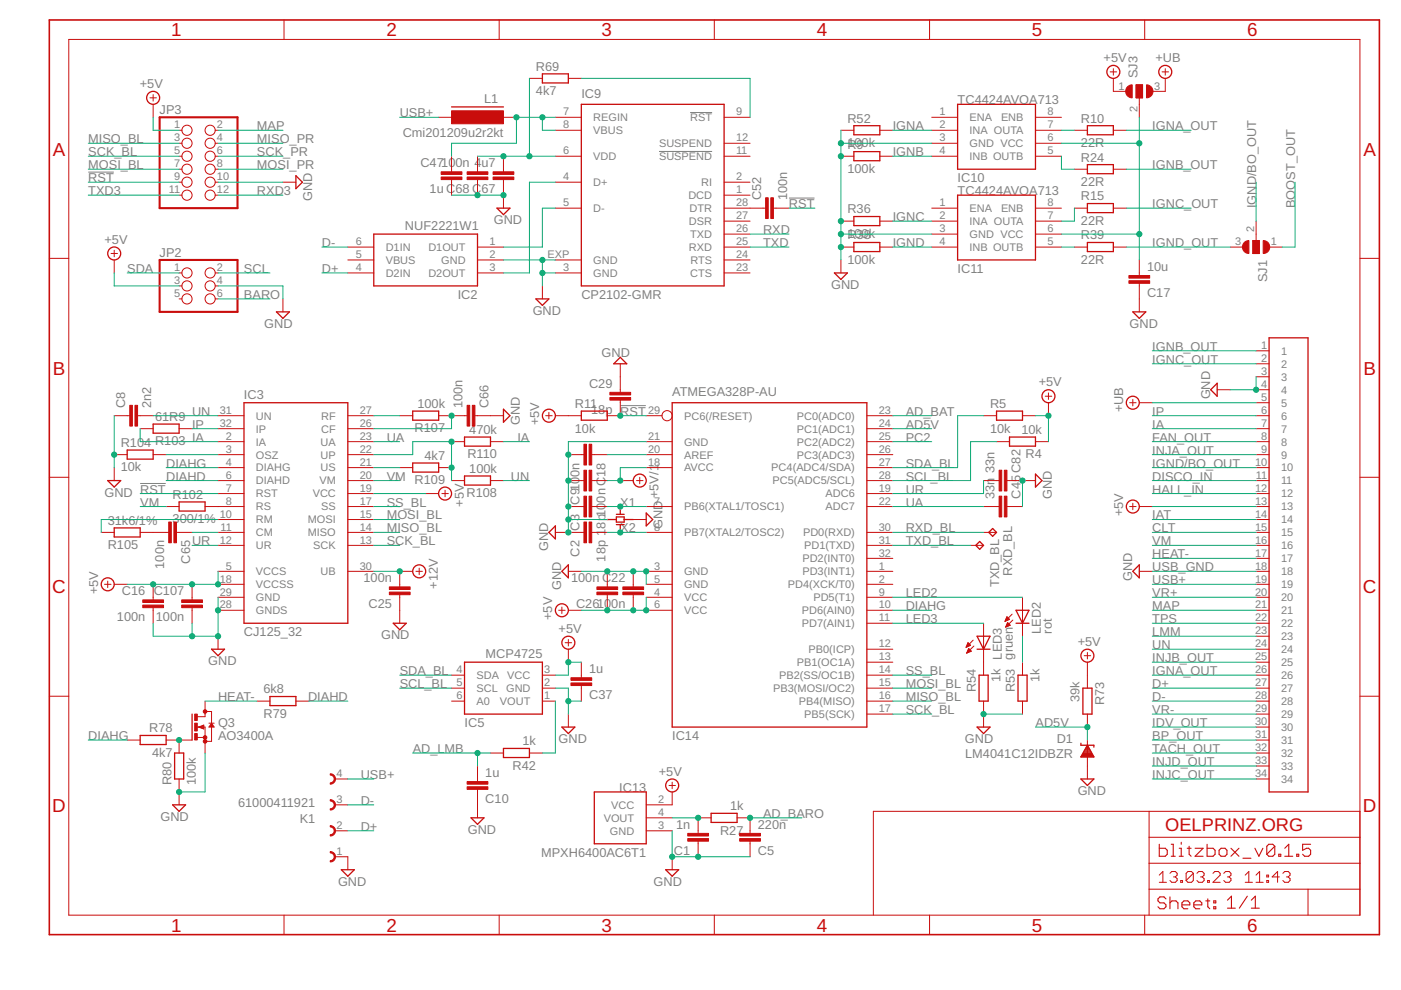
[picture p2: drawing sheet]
<svg xmlns="http://www.w3.org/2000/svg" width="297mm" height="210mm" viewBox="0 0 297 210" stroke-linecap="round" stroke-linejoin="round" font-family="sans-serif">
<path d="M18.7 36.5h5.4M139.7 32.1h11.3M146.3 23.9h4.7M167.3 42h5.4M131.5 86h5.4M29.7 102.5h5.4" fill="none" stroke="#808080" stroke-width=".21"/>
<g fill="none" stroke="#c90d0c" stroke-width=".21">
<path d="M14.6 8.4h273.7v185.6h-273.7zM60.2 4.2v4.2M105.8 4.2v4.2M112.2 16.6h2.8M120.5 16.6h2.8M151.4 4.2v4.2M197.1 4.2v4.2M235.4 15.2h1.3M236.1 16.6v2.8h2.7M236.1 14.6v1.3M240.9 18h1.4v2.7h-1.4zM242.7 4.2v4.2"/>
<path d="M246.4 15.2h1.4M247.1 16.6v2.8h-2.8M247.1 14.6v1.3M31.8 20.7h1.4M32.5 20.1v1.3M32.5 22.1v2.8M38 35.9h.6M38 27.6h.6M38 33.1h.6M38 30.4h.6M38 38.6h.6M45.6 35.9h.6"/>
<path d="M45.6 27.6h.6M45.6 33.1h.6M45.6 30.4h.6M45.6 38.6h.6M60 38.6h2.7M93 24.9h2.7M95.7 33.1v3.3M95.7 38.1v3.3M101.2 33.1v3.3M101.2 38.1v3.3M106.7 24.9h2.8M106.7 33.1v3.3"/>
<path d="M106.7 38.1v6M117.8 27.6h5.5M117.8 33.1h5.5M117.8 24.9h5.5M117.8 38.6h5.5M153.5 33.1h5.5M153.5 24.9h5.5M153.5 30.4h5.5M153.5 38.6h5.5M178.3 27.6h2.7M178.3 33.1h2.7M186.5 27.6h2.8"/>
<path d="M186.5 33.1h2.8M197.5 27.6h5.5M197.5 33.1h5.5M197.5 24.9h5.5M197.5 30.4h5.5M219.5 27.6h5.5M219.5 33.1h5.5M219.5 24.9h5.5M219.5 30.4h5.5M227.8 35.9h2.7M227.8 27.6h2.7M236.1 35.9h2.7"/>
<path d="M236.1 27.6h2.7M241.6 20.7v4.2M10.5 54.8h4.1M23.5 53.7h1.4M24.2 53.1v1.3M24.2 55.1v2.8M38 57.9h.6M38 41.4h.6M45.6 57.9h.6M45.6 41.4h.6M73.7 52.4h5.5M73.7 57.9h5.5"/>
<path d="M73.7 55.1h5.5M101.2 52.4h5.5M101.2 57.9h5.5M101.2 55.1h5.5M117.8 44.1h5.5M117.8 57.9h5.5M117.8 55.1h5.5M153.5 44.1h8.8M153.5 46.9h5.5M153.5 52.4h5.5M153.5 49.6h5.5M153.5 57.9h5.5"/>
<path d="M153.5 41.4h5.5M153.5 55.1h5.5M164 44.1h3.3M178.3 46.9h2.7M178.3 52.4h2.7M178.3 55.1v2.8M186.5 46.9h2.8M186.5 52.4h2.8M197.5 44.1h5.5M197.5 46.9h5.5M197.5 52.4h5.5M197.5 49.6h5.5"/>
<path d="M219.5 44.1h5.5M219.5 46.9h5.5M219.5 52.4h5.5M219.5 49.6h5.5M227.8 44.1h2.7M227.8 52.4h2.7M236.1 44.1h2.7M236.1 52.4h2.7M241.6 55.1v3.3M260.8 52.4h2.8M265.6 51h1.4v2.7h-1.4zM266.3 46.9v4.1"/>
<path d="M269.1 52.4h2.7M288.3 54.8h4.2M38 60.6h.6M38 63.4h.6M45.6 60.6h.6M45.6 63.4h.6M60 63.4v2.7M115 60.6v2.8M131.5 77.1v6.1M241.6 60.1v6M266.3 74.4h2.8M266.3 77.1h2.8"/>
<path d="M266.3 79.9h2.8M24.2 96.4h2.8M24.2 88.1h3.3M24.2 99.1v2.8M29.2 88.1h3.3M29.7 90.9h2.8M32.5 96.4h2.7M38 90.9h2.7M46.2 90.9h5.5M46.2 96.4h5.5M46.2 88.1h5.5M46.2 99.1h5.5"/>
<path d="M46.2 93.6h5.5M73.7 90.9h5.5M73.7 96.4h5.5M73.7 88.1h5.5M73.7 99.1h5.5M73.7 93.6h5.5M84.8 88.1h2.7M84.8 99.1h2.7M93 88.1h6M93 99.1h2.7M95.7 93.6h2.8M100.7 88.1h6"/>
<path d="M104 93.6h2.7M115.7 88.1h1.4M116.4 87.4v1.4M117.8 88.1h5.5M120.5 96.4h3.3M125.5 96.4h3.3M131.5 84.8v3.3h-2.7M137 96.4h5.5M137 88.1h3.4M137 99.1h5.5M137 93.6h5.5M183.8 90.9h5.5"/>
<path d="M183.8 96.4h5.5M183.8 88.1h5.5M183.8 99.1h5.5M183.8 93.6h5.5M208.5 88.1h2.8M211.3 93.6h2.7M216.8 88.1h2.7M219.5 93.6h2.8M221.6 84h1.4M222.3 83.3v1.4M222.3 85.4v2.7M239.5 85.4h1.4"/>
<path d="M240.2 84.7v1.4M241.6 85.4h2.7M258.1 82.6h2.7M266.3 90.9h2.8M266.3 96.4h2.8M266.3 88.1h2.8M266.3 99.1h2.8M266.3 93.6h2.8M266.3 82.6h2.8M266.3 85.4h2.8M10.5 101.2h4.1M21.5 112.9h2.7"/>
<path d="M29.7 112.9h6.1M35.2 107.4h2.8M37.4 112.9h3.3M43.5 107.4h8.2M46.2 104.6h5.5M46.2 112.9h5.5M46.2 101.9h5.5M46.2 110.2h5.5M46.2 115.6h5.5M73.7 104.6h5.5M73.7 107.4h5.5M73.7 112.9h5.5"/>
<path d="M73.7 101.9h5.5M73.7 110.2h5.5M73.7 115.6h5.5M90.3 104.6h2.7M93.7 104.6h1.4M94.4 103.9v1.4M95.7 101.9h2.8M104 101.9h2.7M117.8 112.9h6M120.5 107.4h3.3M120.5 101.9h3.3M125.5 107.4h3.3"/>
<path d="M125.5 112.9h3.3M125.5 101.9h3.3M131.5 101.9h2.8M134.3 110.2h2.7M135 101.9h1.3M135.6 101.2v1.4M137 107.4h5.5M137 112.9h5.5M183.8 104.6h5.5M183.8 107.4h5.5M183.8 112.9h5.5M183.8 101.9h5.5"/>
<path d="M183.8 115.6h5.5M183.8 118.4h5.5M205.8 115.6h2.7M208.5 107.4h3.3M208.5 112.9h2.8M208.5 101.9h3.3M213.5 107.4h3.3M213.5 101.9h6M239.5 107.4h1.4M240.2 106.7v1.4M241.6 107.4h2.7M266.3 104.6h2.8"/>
<path d="M266.3 107.4h2.8M266.3 112.9h2.8M266.3 101.9h2.8M266.3 110.2h2.8M266.3 115.6h2.8M266.3 118.4h2.8M288.3 101.2h4.2M22.2 123.9h1.3M22.8 123.2v1.4M24.2 123.9h2.8M32.5 123.9v3.3M32.5 128.8v3.3"/>
<path d="M40.7 123.9v3.3M40.7 128.8v3.3M46.2 121.1h5.5M46.2 126.6h5.5M46.2 129.4h5.5M46.2 123.9h5.5M46.2 134.9v2.7M73.7 121.1h5.5M84.8 126.1v6M87.5 121.1h-2.7v3.3M88.2 121.1h1.4M88.9 120.5v1.3"/>
<path d="M118.4 129.4h1.4M119.1 128.7v1.4M119.8 136.3h1.4M120.5 121.1h2.8M120.5 129.4h2.8M120.5 135.6v1.4M120.5 137.6v2.8M128.8 121.1v3.3M128.8 126.1v3.3M134.3 121.1v3.3M134.3 126.1v3.3M137 121.1h5.5"/>
<path d="M137 126.6h5.5M137 129.4h5.5M137 123.9h5.5M183.8 121.1h5.5M183.8 126.6h5.5M183.8 129.4h5.5M183.8 123.9h5.5M183.8 132.1h5.5M183.8 137.6h5.5M204.9 137.1h.2M204.9 137h.5M205 138.5h.1"/>
<path d="M205 136.8h.7M205 138.3h.3M205.1 136.7h.6M205.1 138.2h.6M205.1 136.6h.4M205.1 138h.8M205.2 136.4h.2M205.2 137.9h.6M205.2 136.3l.6 .5-1 .4zM205.2 136.3h.1M205.3 137.8h.4M205.3 137.6h.2"/>
<path d="M205.4 137.5l.5 .6-.9 .4zM206.3 135.7l-1.5 1.5M206.5 137l-1.5 1.5M208.5 132.1v11.1M213.1 131.7h.2M213.2 131.5h.4M213.2 131.4h.7M213.3 132.8h.2M213.3 131.3h.7M213.3 131.1h.5M213.3 132.7h.5M213.4 132.6h.7"/>
<path d="M213.4 131h.3M213.4 132.4h.7M213.5 130.9h.1M213.5 130.8l.5 .5-.9 .4zM213.5 132.3h.4M213.6 132.2h.2M213.6 132.1h.1M213.6 132l-.4 1M213.6 132l.6 .6-1 .4M214.6 130.2l-1.5 1.5M214.7 131.5l-1.5 1.5M216.8 126.6v8.3"/>
<path d="M229.9 139h1.3M230.5 138.3v1.4M241.6 121.1h2.7M266.3 121.1h2.8M266.3 126.6h2.8M266.3 129.4h2.8M266.3 123.9h2.8M266.3 132.1h2.8M266.3 134.9h2.8M266.3 137.6h2.8M10.5 147.6h4.1M27 156.9h2.7"/>
<path d="M35.2 156.9h5.5M38 156.9v2.8M41.8 154.2h1.7v5.5M41.8 156.4h1.7M42.1 154.2l1.1-.5v.9zM43.5 148.7v3.3h-1.7M43.5 150.9h1.4v6.3h-1.4M44.3 153.3h1.1M44.9 153.3l.5 .9h-1.1zM54.5 148.7h2.7M62.7 148.7h2.8M95.7 148.7h2.8"/>
<path d="M95.7 143.2h2.8M95.7 145.9h2.8M104 159.7h2.7M112.2 159.7h2.8M115 148.7h2.8M115 143.2h2.8M115 145.9h2.8M120.5 151.4v2.8M123.3 140.4v3.3M123.3 145.4v3.3M183.8 148.7h5.5M183.8 140.4h5.5"/>
<path d="M183.8 143.2h5.5M183.8 145.9h5.5M183.8 151.4h5.5M208.5 148.7v5.5M216.8 140.4v2.8M216.8 148.7v2.7M230.5 140.4v5.5M230.5 151.4v2.8M230.5 156.9v8.3M266.3 156.9h2.8M266.3 148.7h2.8M266.3 154.2h2.8"/>
<path d="M266.3 140.4h2.8M266.3 143.2h2.8M266.3 145.9h2.8M266.3 151.4h2.8M266.3 159.7h2.8M288.3 147.6h4.2M38 165.2v5.4M71 165.2h2.7M71 170.6h2.7M71 176.1h2.7M101.2 162.4v3.3M101.2 167.4v6"/>
<path d="M137 176.1h5.5M137 173.4h5.5M141.8 166.5h1.4M142.5 165.8v1.4M142.5 167.9v2.7h-5.5M148 178.4v3.3M150.8 173.4h-2.8v3.3M156.3 173.4h2.7v3.3M159 178.4v3.3M243.6 172v22M243.6 177.5h44.7M266.3 162.4h2.8"/>
<path d="M266.3 165.2h2.8M288.3 172h-103.1v22M60.2 194v4.2M71 181.7h2.7v2.7M105.8 194v4.2M142.5 181.7v2.7M151.4 194v4.2M197.1 194v4.2M242.7 194v4.2M243.6 188.5h44.7M243.6 183h44.7M245.8 185.5l.7-.7v2.3"/>
<path d="M245.8 187.1h1.5M248.1 185.2l.3-.4h.8l.4 .4v.3l-.4 .4M248.8 185.9h.4M249.2 185.9l.4 .4v.4l-.4 .4h-.8l-.3-.4M250.3 186.7h.4v.4h-.4zM253 185.2v1.5l-.4 .4h-.7l-.4-.4M253 185.2l-.4-.4h-.7l-.4 .4v1.5M253 185.2l-1.5 1.5M253.8 185.2l.3-.4h.8l.4 .4v.3l-.4 .4M254.5 185.9h.4M254.9 185.9l.4 .4v.4l-.4 .4h-.8l-.3-.4M256 186.7h.4v.4h-.4z"/>
<path d="M257.2 185.2l.4-.4h.7l.4 .4v.3l-1.5 1.6h1.5M259.5 185.2l.3-.4h.8l.4 .4v.3l-.4 .4M260.2 185.9h.4M260.6 185.9l.4 .4v.4l-.4 .4h-.8l-.3-.4M264 187.1h1.5M264 185.5l.8-.7v2.3M266.3 187.1h1.5M266.3 185.5l.8-.7v2.3M268.6 186.7h.4v.4h-.4zM268.6 185.5h.4v.4h-.4zM271.3 185.9h-1.6l1.2-1.1v2.3M272 185.2l.4-.4h.7l.4 .4v.3l-.4 .4"/>
<path d="M272.8 185.9h.3M273.1 185.9l.4 .4v.4l-.4 .4h-.7l-.4-.4M277.3 188.5v5.5"/>
<circle cx="39.6" cy="33.1" r="1.08"/>
<circle cx="39.6" cy="35.9" r="1.08"/>
<circle cx="39.6" cy="38.6" r="1.08"/>
<circle cx="39.6" cy="30.4" r="1.08"/>
<circle cx="39.6" cy="27.6" r="1.08"/>
<circle cx="44.6" cy="33.1" r="1.08"/>
<circle cx="44.6" cy="27.6" r="1.08"/>
<circle cx="44.6" cy="35.9" r="1.08"/>
<circle cx="44.6" cy="38.6" r="1.08"/>
<circle cx="44.6" cy="30.4" r="1.08"/>
<circle cx="39.6" cy="57.9" r="1.08"/>
<circle cx="39.6" cy="41.4" r="1.08"/>
<circle cx="44.6" cy="41.4" r="1.08"/>
<circle cx="44.6" cy="57.9" r="1.08"/>
<circle cx="39.6" cy="63.4" r="1.08"/>
<circle cx="39.6" cy="60.6" r="1.08"/>
<circle cx="44.6" cy="63.4" r="1.08"/>
<circle cx="44.6" cy="60.6" r="1.08"/>
<circle cx="141.4" cy="88.1" r="1.08"/>
</g>
<g fill="#c90d0c" stroke="#c90d0c" stroke-width=".21">
<path d="M30.3 128.3h4.4v.5h-4.4z"/>
<path d="M30.3 127.2h4.4v.5h-4.4z"/>
<path d="M82.5 124.4h4.5v.6h-4.5z"/>
<path d="M82.5 125.5h4.5v.6h-4.5z"/>
<path d="M38.5 128.3h4.4v.5h-4.4z"/>
<path d="M38.5 127.2h4.4v.5h-4.4z"/>
<path d="M35.8 110.7h.5v4.4h-.5z"/>
<path d="M36.9 110.7h.5v4.4h-.5z"/>
<path d="M99 85.9h.6v4.4h-.6z"/>
<path d="M100.1 85.9h.6v4.4h-.6z"/>
<path d="M124.9 110.7h.6v4.4h-.6z"/>
<path d="M123.8 110.7h.6v4.4h-.6z"/>
<path d="M124.9 105.2h.6v4.4h-.6z"/>
<path d="M123.8 105.2h.6v4.4h-.6z"/>
<path d="M126.6 124.4h4.4v.6h-4.4z"/>
<path d="M126.6 125.5h4.4v.6h-4.4z"/>
<path d="M211.8 99.7h.6v4.4h-.6z"/>
<path d="M212.9 99.7h.6v4.4h-.6z"/>
<path d="M211.8 105.2h.6v4.4h-.6z"/>
<path d="M212.9 105.2h.6v4.4h-.6z"/>
<path d="M123.8 94.2h.6v4.4h-.6z"/>
<path d="M124.9 94.2h.6v4.4h-.6z"/>
<path d="M132.1 125.5h4.4v.6h-4.4z"/>
<path d="M132.1 124.4h4.4v.6h-4.4z"/>
<path d="M28.6 85.9h.6v4.4h-.6z"/>
<path d="M27.5 85.9h.6v4.4h-.6z"/>
<path d="M124.9 99.7h.6v4.4h-.6z"/>
<path d="M123.8 99.7h.6v4.4h-.6z"/>
<path d="M41.3 151.4h.5v1.4h-.5z"/>
<path d="M41.3 155.5h.5v1.4h-.5z"/>
<path d="M41.3 153.3h.5v1.7h-.5z"/>
<path d="M93.5 37.5h4.4v.6h-4.4z"/>
<path d="M93.5 36.4h4.4v.6h-4.4z"/>
<path d="M95.7 23.5h11v2.7h-11z"/>
<path d="M104.5 36.4h4.4v.6h-4.4z"/>
<path d="M104.5 37.5h4.4v.6h-4.4z"/>
<path d="M99 36.4h4.4v.6h-4.4z"/>
<path d="M99 37.5h4.4v.6h-4.4z"/>
<path d="M163.4 41.9h.6v4.4h-.6z"/>
<path d="M162.3 41.9h.6v4.4h-.6z"/>
<path d="M145.8 176.7h4.4v.5h-4.4z"/>
<path d="M145.8 177.8h4.4v.6h-4.4z"/>
<path d="M156.8 176.7h4.4v.5h-4.4z"/>
<path d="M156.8 177.8h4.4v.6h-4.4z"/>
<path d="M239.4 58.4h4.4v.6h-4.4z"/>
<path d="M239.4 59.5h4.4v.6h-4.4z"/>
<path d="M240.9 18h1.3v2.7h-1.3z"/>
<path d="M129.3 84.3h4.4v.5h-4.4z"/>
<path d="M129.3 83.2h4.4v.5h-4.4z"/>
<path d="M265.6 51h1.4v2.8h-1.4z"/>
<path d="M121.1 143.7h4.4v.6h-4.4z"/>
<path d="M121.1 144.8h4.4v.6h-4.4z"/>
<path d="M99 165.7h4.4v.6h-4.4z"/>
<path d="M99 166.8h4.4v.6h-4.4z"/>
</g>
<g fill="none" stroke="#c90d0c" stroke-width=".28">
<path d="M115 15.7h5.5v1.9h-5.5zM62.7 37.3l1.4 1.3-1.4 1.4zM95.7 22.7h11M123.3 22.1h30.2v38.5h-30.2zM181 26.6h5.5v2h-5.5zM181 32.2h5.5v1.9h-5.5zM203 22.1h16.5v13.8h-16.5zM230.5 34.9h5.6v1.9h-5.6zM230.5 26.6h5.6v2h-5.6zM79.2 49.6h22v11h-22zM105.4 44.1h2.7l-1.4 1.4zM176.9 57.9h2.8l-1.4 1.3z"/>
<path d="M181 45.9h5.5v1.9h-5.5zM181 51.4h5.5v1.9h-5.5zM203 41.4h16.5v13.7h-16.5zM230.5 43.2h5.6v1.9h-5.6zM230.5 51.4h5.6v1.9h-5.6zM58.6 66.1h2.8l-1.4 1.4zM113.6 63.4h2.8l-1.4 1.3zM131.5 75.8l1.4 1.3h-2.8zM240.2 66.1h2.7l-1.3 1.4zM269.1 71.6h8.2v96.3h-8.2zM27 95.4h5.5v1.9h-5.5zM32.5 89.9h5.5v1.9h-5.5z"/>
<path d="M51.7 85.4h22v46.7h-22zM87.5 87.2h5.5v1.9h-5.5zM87.5 98.2h5.5v1.9h-5.5zM98.5 92.7h5.5v1.9h-5.5zM106.7 86.8l1.4 1.3-1.4 1.4zM123.3 87.2h5.5v1.9h-5.5zM142.5 85.4h41.3v68.8h-41.3zM211.3 87.2h5.5v1.9h-5.5zM214 92.7h5.5v1.9h-5.5zM256.7 82.6l1.4-1.3v2.7zM22.8 101.9h2.8l-1.4 1.4zM24.2 111.9h5.5v2h-5.5z"/>
<path d="M38 106.4h5.5v2h-5.5zM98.5 100.9h5.5v1.9h-5.5zM117.8 111.5v2.8l-1.4-1.4zM120.5 119.8v2.7l-1.4-1.4zM128.8 110.2h1.9M130.7 111.2h1.6M130.7 109.1h1.6M130.7 109.6h1.6v1.1h-1.6zM131.5 107.4v1.7M131.5 111.2v1.7M132.3 110.2h2M137 108.8l1.4 1.4-1.4 1.3z"/>
<path d="M206.9 115.6l.8-.8 .8 .8-.8 .9zM210.5 112.1l.8 .8-.8 .8-.9-.8zM219.5 100.5l1.4 1.4-1.4 1.4zM241.6 119.8v2.7l-1.4-1.4zM44.9 137.6h2.7l-1.4 1.4zM83.4 132.1h2.7l-1.3 1.4zM207.2 137.6h2.7M207.2 134.9h2.7l-1.4 2.7zM215.4 132.1h2.8M215.4 129.4h2.8l-1.4 2.7zM29.7 155.9h5.5v2h-5.5zM37 159.7h1.9v5.5h-1.9z"/>
<path d="M40.7 151.4v5.5M42.4 154.2l.7 .2v-.5l-.6 .3M44.9 153.6l.2 .4h-.5zM57.2 147.7h5.5v1.9h-5.5zM98.5 140.4h16.5v11h-16.5zM106.7 158.7h5.5v1.9h-5.5zM119.1 154.2h2.8l-1.4 1.3zM207.2 154.2h2.7l-1.4 1.3zM207.6 143.2h1.9v5.5h-1.9zM215.8 143.2h2v5.5h-2zM229.2 157.6v.4h2.7v.4M229.5 160h2.1"/>
<path d="M229.6 145.9h1.9v5.5h-1.9zM229.6 159.7h1.9M229.7 159.5h1.7M229.9 159.2h1.3M230 159h1.1M230.1 158.7h.9M230.3 158.5h.5M230.4 158.3h.3M230.5 158l1.4 2.5h-2.7zM36.6 170.6h2.7l-1.3 1.4zM99.9 173.4h2.7l-1.4 1.4zM126 167.9h11v11h-11z"/>
<path d="M150.8 172.4h5.5v2h-5.5zM229.2 165.2h2.7l-1.4 1.3zM229.2 160.4h2.7M229.3 160.2h2.5M72.4 184.4h2.7l-1.4 1.4zM141.1 184.4h2.8l-1.4 1.4z"/>
<circle cx="236.1" cy="15.2" r="1.38"/>
<circle cx="247.1" cy="15.2" r="1.38"/>
<circle cx="32.5" cy="20.7" r="1.38"/>
<circle cx="24.2" cy="53.7" r="1.38"/>
<circle cx="116.4" cy="88.1" r="1.38"/>
<circle cx="222.3" cy="84" r="1.38"/>
<circle cx="240.2" cy="85.4" r="1.38"/>
<circle cx="94.4" cy="104.6" r="1.38"/>
<circle cx="135.6" cy="101.9" r="1.38"/>
<circle cx="240.2" cy="107.4" r="1.38"/>
<circle cx="22.8" cy="123.9" r="1.38"/>
<circle cx="88.9" cy="121.1" r="1.38"/>
<circle cx="119.1" cy="129.4" r="1.38"/>
<circle cx="120.5" cy="136.3" r="1.38"/>
<circle cx="230.5" cy="139" r="1.38"/>
<circle cx="142.5" cy="166.5" r="1.38"/>
</g>
<g fill="#c90d0c" stroke="#c90d0c" stroke-width=".21">
<path d="M243.1 18a1.38 1.38 0 0 1 1.4 1.4 1.38 1.38 0 0 1-1.4 1.3z" fill-rule="evenodd"/>
<path d="M239.1 18.4l.5-.3 .5-.1v2.7a1.37 1.37 0 0 1-1.3-.8 1.37 1.37 0 0 1 .3-1.5z" fill-rule="evenodd"/>
<path d="M263.8 51.4l1-.4v2.7a1.37 1.37 0 0 1-1.3-.8 1.37 1.37 0 0 1 .3-1.5z" fill-rule="evenodd"/>
<path d="M267.8 51a1.37 1.37 0 0 1 1.4 1.4 1.37 1.37 0 0 1-1.4 1.3z" fill-rule="evenodd"/>
<path d="M70 180.6a1.1 1.1 0 0 1 1.1 1.1 1.1 1.1 0 0 1-1.1 1.1v-.3a.83 .83 0 0 0 .9-.8 .83 .83 0 0 0-.9-.9z" fill-rule="evenodd"/>
<path d="M70 175a1.1 1.1 0 0 1 1.1 1.1 1.1 1.1 0 0 1-1.1 1.1v-.2a.83 .83 0 0 0 .9-.9 .83 .83 0 0 0-.9-.8z" fill-rule="evenodd"/>
<path d="M70 169.5a1.1 1.1 0 0 1 1.1 1.1 1.1 1.1 0 0 1-1.1 1.1v-.2a.83 .83 0 0 0 .9-.9 .83 .83 0 0 0-.9-.8z" fill-rule="evenodd"/>
<path d="M70 164.1a1.1 1.1 0 0 1 1.1 1.1 1.1 1.1 0 0 1-1.1 1.1v-.3a.83 .83 0 0 0 .9-.8 .83 .83 0 0 0-.9-.9z" fill-rule="evenodd"/>
<circle cx="43.5" cy="157.2" r=".38"/>
<circle cx="43.5" cy="156.4" r=".38"/>
<circle cx="43.5" cy="150.9" r=".38"/>
</g>
<g fill="none" stroke="#c90d0c" stroke-width=".23">
<path d="M245.8 179v2.5h1.3l.4-.4v-.8l-.4-.4h-1.3M248.3 179h.5v2.5M250 179.9h.4v1.6M250.4 178.6v.4M251.7 179.9h.8M252.1 179.4v1.7l.4 .4M253.4 179.9h1.7l-1.7 1.6h1.7M255.9 179v2.5h1.3l.4-.4v-.8l-.4-.4h-1.3M261 179.9l1.7 1.6M262.7 179.9l-1.7 1.6M266.1 179.9l.8 1.6 .9-1.6M270.3 179.4v1.7l-.4 .4h-.9l-.4-.4"/>
<path d="M270.3 179.4l-.4-.4h-.9l-.4 .4v1.7M270.3 179.4l-1.7 1.7M272.4 179.9l.8-.9v2.5M277.9 179h-1.7v1.3l.8-.4h.5l.4 .4v.8l-.4 .4h-.9l-.4-.4M247.2 190.6l-.4-.4h-.9l-.4 .4v.4l.4 .4h.9l.4 .5v.4l-.4 .4h-.9l-.4-.4M248.1 191.4l.4-.4h.8l.4 .4v1.3M248.1 190.2v2.5M248.3 181.5h.9M250 181.5h.9M250.6 191.9h1.7v-.5l-.5-.4h-.8l-.4 .4v.9l.4 .4h.8M253.1 191.9h1.7v-.5l-.4-.4h-.9l-.4 .4v.9l.4 .4h.9M255.7 191h.8"/>
<path d="M256.1 190.6v1.7l.4 .4M257.3 191h.5v.4h-.5zM257.3 192.3h.5v.4h-.5zM258.5 180.3l.4-.4h.8l.4 .4v.8l-.4 .4h-.8l-.4-.4zM260.2 190.9l.9-.9v2.6M260.2 192.6h1.7M263.5 182h1.7M264.5 190l-1.7 2.6M265.3 192.6h1.7M265.3 190.9l.8-.9v2.6M271.1 181.1h.4v.4h-.4zM272.4 181.5h1.7"/>
<path d="M274.9 181.1h.5v.4h-.5z"/>
</g>
<path d="M10.5 4.2h282v194h-282z" fill="none" stroke="#c90d0c" stroke-width=".34"/>
<path d="M33.8 24.9h16.6v19.2h-16.6zM33.8 55.1h16.6v11h-16.6z" fill="none" stroke="#c90d0c" stroke-width=".44"/>
<g fill="none" stroke="#0dab76" stroke-width=".21">
<path d="M112.2 16.6v16.5M123.3 16.6h35.7v8.3M18.7 30.4h19.3M18.7 38.6h19.3M18.7 35.9h19.3M18.7 33.1h19.3M32.5 24.9v2.7h5.5M46.2 30.4h13.8M46.2 38.6h13.8M46.2 27.6h13.8M46.2 35.9h13.8M46.2 33.1h13.8"/>
<path d="M84.8 24.9h8.2M101.2 33.1h16.6M115 24.9v2.7h2.8M117.8 24.9h-8.3v5.5h-13.8v2.7M117.8 38.6h-5.6v19.3h-5.5M178.3 27.6v27.5M178.3 30.4h19.2M189.3 27.6h8.2M189.3 33.1h8.2M225 30.4h16.6M225 27.6h2.8M225 33.1v2.8h2.8"/>
<path d="M238.8 27.6h13.8M238.8 35.9h13.8M241.6 24.9v30.2M266.3 38.6v8.3M274.6 38.6v13.8h-2.8M18.7 41.4h19.3M24.2 57.9v2.7h13.8M27 57.9h11M46.2 41.4h13.8M46.2 57.9h11M68.2 57.9h5.5M68.2 52.4h5.5"/>
<path d="M95.7 41.4h11M106.7 55.1h11.1M115 55.1v5.5M115 57.9h2.8M117.8 44.1h-2.8v8.3h-8.3M159 49.6h8.3M159 52.4h8.3M167.3 44.1h5.5M178.3 49.6h19.2M189.3 52.4h8.2M189.3 46.9h8.2M225 49.6h16.6"/>
<path d="M225 52.4h2.8M227.8 44.1v2.8h-2.8M238.8 44.1h13.8M238.8 52.4h22M46.2 60.6h13.8v2.8M46.2 63.4h11M244.3 77.1h22M244.3 74.4h22M266.3 79.9v2.7h-5.5M24.2 88.1v11M29.7 90.9v2.7h16.5M32.5 88.1h13.7"/>
<path d="M35.2 96.4h11M35.2 99.1h11M40.7 90.9h5.5M79.2 93.6h5.6M79.2 96.4h8.3v-2.8h8.2v8.3M79.2 88.1h5.6M79.2 99.1h5.6M95.7 88.1v2.8h-16.5M106.7 93.6h5.5M128.8 96.4h8.2M131.5 88.1h5.5M137 93.6h-16.5v19.3"/>
<path d="M137 99.1h-5.5v2.8h-2.7M189.3 93.6h8.2M189.3 88.1h8.2M189.3 90.9h8.2M208.5 88.1h-5.5v11h-13.7M211.3 93.6h-5.5v8.3h-16.5M219.5 88.1h2.8v5.5M244.3 93.6h22M244.3 88.1h22M244.3 90.9h22M244.3 96.4h22M244.3 99.1h22"/>
<path d="M244.3 85.4h22M29.7 104.6h16.5M29.7 107.4h5.5M35.2 101.9h11M40.7 115.6h5.5M40.7 112.9h5.5M46.2 110.2h-24.7v2.7M79.2 110.2h5.6M79.2 104.6h11.1M79.2 107.4h5.6M79.2 101.9h5.6M79.2 115.6h5.6"/>
<path d="M79.2 112.9h5.6M106.7 101.9h5.5M120.5 110.2h8.3M128.8 107.4h8.2M128.8 112.9h8.2M189.3 107.4h19.2M189.3 115.6h16.5M189.3 112.9h19.2M208.5 101.9v2.7h-19.2M216.8 101.9v5.5M244.3 110.2h22M244.3 104.6h22"/>
<path d="M244.3 107.4h22M244.3 101.9h22M244.3 115.6h22M244.3 112.9h22M244.3 118.4h22M40.7 132.1v2.8M46.2 121.1v2.8h-19.2M46.2 126.6v8.3h-13.7v-2.8M79.2 121.1h5.6M123.3 121.1h13.7v2.8M137 126.6v2.8h-13.7M189.3 129.4h8.2"/>
<path d="M189.3 132.1h19.2M189.3 126.6h27.5M216.8 134.9v5.5M244.3 134.9h22M244.3 121.1h22M244.3 123.9h22M244.3 129.4h22M244.3 137.6h22M244.3 132.1h22M244.3 126.6h22M18.7 156.9h8.3M43.5 159.7v8.2h-5.5"/>
<path d="M43.5 148.7h11M65.5 148.7h8.2M84.8 145.9h10.9M84.8 143.2h10.9M87.5 159.7h16.5M101.2 159.7v2.7M117.8 145.9h2.7v5.5M117.8 148.7v11h-2.8M120.5 148.7h2.8M123.3 140.4h-2.8v2.8h-2.7M189.3 151.4h8.2M189.3 145.9h8.2"/>
<path d="M189.3 148.7h8.2M189.3 143.2h8.2M208.5 151.4h8.3M219.5 154.2h11v2.7M244.3 151.4h22M244.3 145.9h22M244.3 148.7h22M244.3 143.2h22M244.3 140.4h22M244.3 156.9h22M244.3 159.7h22M244.3 154.2h22"/>
<path d="M73.7 176.1h5.5M73.7 170.6h5.5M73.7 165.2h5.5M142.5 176.1v5.6h16.5M142.5 173.4h5.5M159 173.4h11M244.3 165.2h22M244.3 162.4h22"/>
</g>
<g fill="#0dab76" stroke="#0dab76" stroke-width=".21">
<circle cx="38" cy="167.9" r=".55"/>
<circle cx="46.2" cy="129.4" r=".55"/>
<circle cx="40.7" cy="134.9" r=".55"/>
<circle cx="46.2" cy="134.9" r=".55"/>
<circle cx="24.2" cy="96.4" r=".55"/>
<circle cx="134.3" cy="121.1" r=".55"/>
<circle cx="128.8" cy="121.1" r=".55"/>
<circle cx="137" cy="121.1" r=".55"/>
<circle cx="120.5" cy="96.4" r=".55"/>
<circle cx="120.5" cy="101.9" r=".55"/>
<circle cx="120.5" cy="112.9" r=".55"/>
<circle cx="120.5" cy="107.4" r=".55"/>
<circle cx="120.5" cy="110.2" r=".55"/>
<circle cx="216.8" cy="101.9" r=".55"/>
<circle cx="178.3" cy="52.4" r=".55"/>
<circle cx="178.3" cy="49.6" r=".55"/>
<circle cx="178.3" cy="33.1" r=".55"/>
<circle cx="178.3" cy="30.4" r=".55"/>
<circle cx="178.3" cy="46.9" r=".55"/>
<circle cx="101.2" cy="41.4" r=".55"/>
<circle cx="106.7" cy="41.4" r=".55"/>
<circle cx="208.5" cy="151.4" r=".55"/>
<circle cx="266.3" cy="82.6" r=".55"/>
<circle cx="148" cy="181.7" r=".55"/>
<circle cx="142.5" cy="181.7" r=".55"/>
<circle cx="115" cy="57.9" r=".55"/>
<circle cx="115" cy="55.1" r=".55"/>
<circle cx="120.5" cy="148.7" r=".55"/>
<circle cx="46.2" cy="123.9" r=".55"/>
<circle cx="40.7" cy="123.9" r=".55"/>
<circle cx="32.5" cy="123.9" r=".55"/>
<circle cx="134.3" cy="129.4" r=".55"/>
<circle cx="128.8" cy="129.4" r=".55"/>
<circle cx="137" cy="129.4" r=".55"/>
<circle cx="120.5" cy="140.4" r=".55"/>
<circle cx="222.3" cy="88.1" r=".55"/>
<circle cx="38" cy="156.9" r=".55"/>
<circle cx="95.7" cy="99.1" r=".55"/>
<circle cx="95.7" cy="93.6" r=".55"/>
<circle cx="95.7" cy="88.1" r=".55"/>
<circle cx="131.5" cy="88.1" r=".55"/>
<circle cx="131.5" cy="112.9" r=".55"/>
<circle cx="131.5" cy="107.4" r=".55"/>
<circle cx="84.8" cy="121.1" r=".55"/>
<circle cx="101.2" cy="159.7" r=".55"/>
<circle cx="106.7" cy="33.1" r=".55"/>
<circle cx="112.2" cy="33.1" r=".55"/>
<circle cx="159" cy="173.4" r=".55"/>
<circle cx="148" cy="173.4" r=".55"/>
<circle cx="241.6" cy="30.4" r=".55"/>
<circle cx="241.6" cy="49.6" r=".55"/>
<circle cx="115" cy="24.9" r=".55"/>
<circle cx="109.5" cy="24.9" r=".55"/>
<circle cx="131.5" cy="101.9" r=".55"/>
<circle cx="230.5" cy="154.2" r=".55"/>
</g>
<g font-size="4" fill="#c90d0c">
<text x="36.3" y="7.7">1</text>
<text x="81.9" y="7.7">2</text>
<text x="127.5" y="7.7">3</text>
<text x="173.2" y="7.7">4</text>
<text x="218.8" y="7.7">5</text>
<text x="264.4" y="7.7">6</text>
<text x="11.2" y="33">A</text>
<text x="289.1" y="33">A</text>
<text x="11.2" y="79.4">B</text>
<text x="289.1" y="79.4">B</text>
<text x="11.1" y="125.8">C</text>
<text x="288.9" y="125.8">C</text>
<text x="11.1" y="172.2">D</text>
<text x="288.9" y="172.2">D</text>
<text x="36.3" y="197.5">1</text>
<text x="81.9" y="197.5">2</text>
<text x="127.5" y="197.5">3</text>
<text x="173.2" y="197.5">4</text>
<text x="218.8" y="197.5">5</text>
<text x="264.4" y="197.5">6</text>
</g>
<text font-size="3.9" fill="#c90d0c" x="247.1" y="176.2">OELPRINZ.ORG</text>
<g font-size="2.7" fill="#808080">
<text x="113.6" y="15">R69</text>
<text x="234" y="13.2">+5V</text>
<text x="241.1" y="16.6" transform="rotate(-90 241.1 16.6)">SJ3</text>
<text x="245" y="13.2">+UB</text>
<text x="29.6" y="18.7">+5V</text>
<text x="102.6" y="21.8">L1</text>
<text x="113.6" y="20.2">4k7</text>
<text x="123.3" y="20.7">IC9</text>
<text x="203" y="22.1">TC4424AVOA</text>
<text x="220" y="22.1">713</text>
<text x="33.8" y="24.2">JP3</text>
<text x="54.5" y="27.6">MAP</text>
<text x="84.7" y="24.9">USB+</text>
<text x="85.4" y="29">Cmi201209u2r2kt</text>
<text x="179.7" y="26">R52</text>
<text x="189.3" y="27.6">IGNA</text>
<text x="229.2" y="26">R10</text>
<text x="244.3" y="27.6">IGNA_OUT</text>
<text x="18.7" y="35.9">MOSI_BL</text>
<text x="18.7" y="30.4">MISO_BL</text>
<text x="18.7" y="33.1">SCK_BL</text>
<text x="54.5" y="30.4">MISO_PR</text>
<text x="54.5" y="35.9">MOSI_PR</text>
<text x="54.5" y="33.1">SCK_PR</text>
<text x="89.1" y="35.5">C47100n 4u7</text>
<text x="179.7" y="31.2">100k</text>
<text x="179.7" y="31.5">R9</text>
<text x="189.3" y="33.1">IGNB</text>
<text x="229.2" y="31.2">22R</text>
<text x="229.2" y="34.3">R24</text>
<text x="244.3" y="35.9">IGNB_OUT</text>
<text x="18.7" y="38.6">RST</text>
<text x="18.7" y="41.4">TXD3</text>
<text x="54.5" y="41.4">RXD3</text>
<text x="91.1" y="41">1u C68 C67</text>
<text x="179.7" y="36.7">100k</text>
<text x="203" y="41.4">TC4424AVOA713</text>
<text x="203" y="38.6">IC10</text>
<text x="229.2" y="39.4">22R</text>
<text x="66.2" y="42.6" transform="rotate(-90 66.2 42.6)">GND</text>
<text x="104.7" y="47.6">GND</text>
<text x="161.4" y="42.5" transform="rotate(-90 161.4 42.5)">C52</text>
<text x="166.9" y="42.5" transform="rotate(-90 166.9 42.5)">100n</text>
<text x="167.3" y="44.1">RST</text>
<text x="179.7" y="45.3">R36</text>
<text x="189.3" y="46.9">IGNC</text>
<text x="229.2" y="47.7">22R</text>
<text x="229.2" y="42.5">R15</text>
<text x="244.3" y="44.1">IGNC_OUT</text>
<text x="266.3" y="44.1" transform="rotate(-90 266.3 44.1)">IGND/BO_OUT</text>
<text x="274.6" y="44.1" transform="rotate(-90 274.6 44.1)">BOOST_OUT</text>
<text x="22.2" y="51.7">+5V</text>
<text x="68.2" y="52.4">D-</text>
<text x="85.9" y="48.8">NUF2221W1</text>
<text x="161.8" y="52.4">TXD</text>
<text x="161.8" y="49.6">RXD</text>
<text x="179.7" y="50.5">100k</text>
<text x="179.7" y="50.8">R38</text>
<text x="189.3" y="52.4">IGND</text>
<text x="229.2" y="50.8">R39</text>
<text x="244.3" y="52.4">IGND_OUT</text>
<text x="27" y="57.9">SDA</text>
<text x="33.8" y="54.4">JP2</text>
<text x="51.7" y="57.9">SCL</text>
<text x="68.2" y="57.9">D+</text>
<text x="179.7" y="56">100k</text>
<text x="203" y="57.9">IC11</text>
<text x="229.2" y="56">22R</text>
<text x="243.2" y="57.5">10u</text>
<text x="268.7" y="59.8" transform="rotate(-90 268.7 59.8)">SJ1</text>
<text x="51.7" y="63.4">BARO</text>
<text x="97" y="63.4">IC2</text>
<text x="123.3" y="63.4">CP2102-GMR</text>
<text x="176.2" y="61.3">GND</text>
<text x="243.2" y="63">C17</text>
<text x="56" y="69.6">GND</text>
<text x="112.9" y="66.8">GND</text>
<text x="239.5" y="69.6">GND</text>
<text x="127.6" y="75.6">GND</text>
<text x="244.3" y="77.1">IGNC_OUT</text>
<text x="244.3" y="74.4">IGNB_OUT</text>
<text x="124.9" y="82.2">C29</text>
<text x="220.2" y="81.9">+5V</text>
<text x="26.6" y="86.5" transform="rotate(-90 26.6 86.5)">C8</text>
<text x="32.1" y="86.5" transform="rotate(-90 32.1 86.5)">2n2</text>
<text x="32.9" y="89.2">61R9</text>
<text x="40.7" y="88.1">UN</text>
<text x="51.7" y="84.6">IC3</text>
<text x="88.5" y="86.5">100k</text>
<text x="98.1" y="86.5" transform="rotate(-90 98.1 86.5)">100n</text>
<text x="103.6" y="86.5" transform="rotate(-90 103.6 86.5)">C66</text>
<text x="121.9" y="86.5">R11</text>
<text x="125.3" y="87.7">18p</text>
<text x="131.5" y="88.1">RST</text>
<text x="142.5" y="84">ATMEGA328P-AU</text>
<text x="192" y="88.1">AD_BAT</text>
<text x="209.9" y="86.5">R5</text>
<text x="238.1" y="87.4" transform="rotate(-90 238.1 87.4)">+UB</text>
<text x="244.3" y="88.1">IP</text>
<text x="256.6" y="84.7" transform="rotate(-90 256.6 84.7)">GND</text>
<text x="25.6" y="94.8">R104 R103</text>
<text x="40.7" y="90.9">IP</text>
<text x="40.7" y="93.6">IA</text>
<text x="82" y="93.6">UA</text>
<text x="87.9" y="91.7">R107</text>
<text x="99.5" y="92">470k</text>
<text x="109.7" y="93.6">IA</text>
<text x="110.2" y="90.2" transform="rotate(-90 110.2 90.2)">GND</text>
<text x="114.3" y="90.2" transform="rotate(-90 114.3 90.2)">+5V</text>
<text x="121.9" y="91.7">10k</text>
<text x="192" y="93.6">PC2</text>
<text x="192" y="90.9">AD5V</text>
<text x="209.9" y="91.7">10k</text>
<text x="216.6" y="92">10k</text>
<text x="244.3" y="90.9">IA</text>
<text x="244.3" y="93.6">FAN_OUT</text>
<text x="25.6" y="100">10k</text>
<text x="35.2" y="101.9">DIAHD</text>
<text x="35.2" y="99.1">DIAHG</text>
<text x="82" y="101.9">VM</text>
<text x="90" y="97.5">4k7</text>
<text x="99.1" y="97.2">R110</text>
<text x="99.5" y="100.2">100k</text>
<text x="108.3" y="101.9">UN</text>
<text x="192" y="101.9">SCL_BL</text>
<text x="192" y="99.1">SDA_BL</text>
<text x="210.9" y="100.2" transform="rotate(-90 210.9 100.2)">33n</text>
<text x="217.5" y="97.2">R4</text>
<text x="244.3" y="96.4">INJA_OUT</text>
<text x="244.3" y="101.9">DISCO_IN</text>
<text x="244.3" y="99.1">IGND/BO_OUT</text>
<text x="22.2" y="105.3">GND</text>
<text x="29.7" y="107.4">VM</text>
<text x="29.7" y="104.6">RST</text>
<text x="36.6" y="105.8">R102</text>
<text x="82" y="107.4">SS_BL</text>
<text x="87.9" y="102.7">R109</text>
<text x="98.4" y="107.5" transform="rotate(-90 98.4 107.5)">+5V</text>
<text x="98.9" y="105.4">R108</text>
<text x="122.8" y="107" transform="rotate(-90 122.8 107)">C9100n</text>
<text x="131.5" y="107.4">X1</text>
<text x="139.6" y="105.6" transform="rotate(-90 139.6 105.6)">+5V/1</text>
<text x="192" y="107.4">UA</text>
<text x="192" y="104.6">UR</text>
<text x="210.9" y="105.7" transform="rotate(-90 210.9 105.7)">33n</text>
<text x="216.4" y="105.7" transform="rotate(-90 216.4 105.7)">C45 C82</text>
<text x="223" y="105.8" transform="rotate(-90 223 105.8)">GND</text>
<text x="244.3" y="104.6">HALL_IN</text>
<text x="22.8" y="111.2">31k6/1%</text>
<text x="36.6" y="111">3</text>
<text x="38.1" y="111">00/1%</text>
<text x="82" y="110.1">MOSI_BL</text>
<text x="82" y="112.9">MISO_BL</text>
<text x="122.8" y="112.5" transform="rotate(-90 122.8 112.5)">C3</text>
<text x="128.3" y="112.1" transform="rotate(-90 128.3 112.1)">8p100n C18</text>
<text x="131.5" y="112.9">X2</text>
<text x="140.5" y="112.2" transform="rotate(-90 140.5 112.2)">GND</text>
<text x="192" y="112.9">RXD_BL</text>
<text x="238.1" y="109.5" transform="rotate(-90 238.1 109.5)">+5V</text>
<text x="244.3" y="112.9">CLT</text>
<text x="244.3" y="110.1">IAT</text>
<text x="22.8" y="116.4">R105</text>
<text x="40.3" y="119.5" transform="rotate(-90 40.3 119.5)">C65</text>
<text x="40.7" y="115.6">UR</text>
<text x="82" y="115.6">SCK_BL</text>
<text x="116.2" y="116.8" transform="rotate(-90 116.2 116.8)">GND</text>
<text x="122.8" y="118" transform="rotate(-90 122.8 118)">C2</text>
<text x="128.3" y="119.1" transform="rotate(-90 128.3 119.1)">18p 1</text>
<text x="192" y="115.6">TXD_BL</text>
<text x="244.3" y="115.6">VM</text>
<text x="244.3" y="118.4">HEAT-</text>
<text x="20.8" y="126" transform="rotate(-90 20.8 126)">+5V</text>
<text x="34.8" y="120.6" transform="rotate(-90 34.8 120.6)">100n</text>
<text x="77.1" y="123.5">100n</text>
<text x="92.9" y="124.8" transform="rotate(-90 92.9 124.8)">+12V</text>
<text x="119" y="125.1" transform="rotate(-90 119 125.1)">GND</text>
<text x="121.1" y="123.5">100n C22</text>
<text x="211.8" y="124.5" transform="rotate(-90 211.8 124.5)">TXD_BL</text>
<text x="214.6" y="122.1" transform="rotate(-90 214.6 122.1)">RXD_BL</text>
<text x="240" y="123.2" transform="rotate(-90 240 123.2)">GND</text>
<text x="244.3" y="121.1">USB_GND</text>
<text x="244.3" y="123.9">USB+</text>
<text x="24.8" y="131.7">100n</text>
<text x="25.8" y="126.2">C16</text>
<text x="32.6" y="126.2">C107</text>
<text x="33" y="131.7">100n</text>
<text x="78.1" y="129">C25</text>
<text x="117.1" y="131.5" transform="rotate(-90 117.1 131.5)">+5V</text>
<text x="122.1" y="129">C26100n</text>
<text x="192" y="129.4">DIAHG</text>
<text x="192" y="126.6">LED2</text>
<text x="244.3" y="129.4">MAP</text>
<text x="244.3" y="126.6">VR+</text>
<text x="51.7" y="134.9">CJ125_32</text>
<text x="80.8" y="135.6">GND</text>
<text x="118.4" y="134.2">+5V</text>
<text x="192" y="132.1">LED3</text>
<text x="220.6" y="134.3" transform="rotate(-90 220.6 134.3)">LED2</text>
<text x="223" y="134.3" transform="rotate(-90 223 134.3)">rot</text>
<text x="228.5" y="137">+5V</text>
<text x="244.3" y="137.6">UN</text>
<text x="244.3" y="132.1">TPS</text>
<text x="244.3" y="134.9">LMM</text>
<text x="44.2" y="141.1">GND</text>
<text x="84.7" y="143.1">SDA_BL</text>
<text x="103" y="139.6">MCP4725</text>
<text x="124.9" y="142.7">1u</text>
<text x="192" y="143.1">SS_BL</text>
<text x="212.4" y="139.8" transform="rotate(-90 212.4 139.8)">LED3</text>
<text x="214.7" y="139.8" transform="rotate(-90 214.7 139.8)">gruen</text>
<text x="244.3" y="140.4">INJB_OUT</text>
<text x="244.3" y="143.1">IGNA_OUT</text>
<text x="46.2" y="148.7">HEAT-</text>
<text x="55.9" y="147">6k8</text>
<text x="65.3" y="148.7">DIAHD</text>
<text x="84.7" y="145.9">SCL_BL</text>
<text x="124.9" y="148.2">C37</text>
<text x="192" y="145.9">MOSI_BL</text>
<text x="192" y="148.7">MISO_BL</text>
<text x="206.9" y="146.7" transform="rotate(-90 206.9 146.7)">R54</text>
<text x="212.1" y="144.6" transform="rotate(-90 212.1 144.6)">1k</text>
<text x="215.2" y="146.7" transform="rotate(-90 215.2 146.7)">R53</text>
<text x="220.4" y="144.6" transform="rotate(-90 220.4 144.6)">1k</text>
<text x="228.9" y="148.9" transform="rotate(-90 228.9 148.9)">39k</text>
<text x="234.1" y="149.5" transform="rotate(-90 234.1 149.5)">R73</text>
<text x="244.3" y="145.9">D+</text>
<text x="244.3" y="148.7">D-</text>
<text x="31.6" y="155.3">R78</text>
<text x="46.2" y="154.2">Q3</text>
<text x="55.9" y="152.2">R79</text>
<text x="98.5" y="154.2">IC5</text>
<text x="192" y="151.4">SCK_BL</text>
<text x="219.5" y="154.2">AD5V</text>
<text x="244.3" y="154.2">IDV_OUT</text>
<text x="244.3" y="151.4">VR-</text>
<text x="18.7" y="156.9">DIAHG</text>
<text x="32.2" y="160.5">4k7</text>
<text x="46.2" y="156.9">AO3400A</text>
<text x="87.5" y="159.7">AD_LMB</text>
<text x="110.8" y="158">1k</text>
<text x="118.4" y="157.6">GND</text>
<text x="142.5" y="156.9">IC14</text>
<text x="204.6" y="157.6">GND</text>
<text x="204.6" y="160.6">LM4041C12IDBZR</text>
<text x="224.1" y="157.6">D1</text>
<text x="244.3" y="156.9">BP_OUT</text>
<text x="244.3" y="159.7">TACH_OUT</text>
<text x="36.4" y="166.5" transform="rotate(-90 36.4 166.5)">R80</text>
<text x="41.5" y="166.5" transform="rotate(-90 41.5 166.5)">100k</text>
<text x="76.5" y="165.2">USB+</text>
<text x="102.9" y="164.7">1u</text>
<text x="108.7" y="163.2">R42</text>
<text x="131.3" y="167.9">IC13</text>
<text x="139.7" y="164.5">+5V</text>
<text x="244.3" y="162.4">INJD_OUT</text>
<text x="244.3" y="165.2">INJC_OUT</text>
<text x="50.5" y="171.2">61000411921</text>
<text x="76.5" y="170.7">D-</text>
<text x="102.9" y="170.2">C10</text>
<text x="154.8" y="171.8">1k</text>
<text x="161.8" y="173.4">AD_BARO</text>
<text x="228.5" y="168.6">GND</text>
<text x="34" y="174.1">GND</text>
<text x="63.5" y="174.5">K1</text>
<text x="76.5" y="176.2">D+</text>
<text x="99.2" y="176.8">GND</text>
<text x="143.4" y="175.7">1n</text>
<text x="152.7" y="177">R27</text>
<text x="160.7" y="175.7">220n</text>
<text x="114.7" y="181.7">MPXH6400AC6T1</text>
<text x="142.9" y="181.2">C1</text>
<text x="160.7" y="181.2">C5</text>
<text x="71.7" y="187.8">GND</text>
<text x="138.6" y="187.8">GND</text>
</g>
<g font-size="2.3" fill="#808080">
<text x="237.1" y="19">1</text>
<text x="241.2" y="23.8" transform="rotate(-90 241.2 23.8)">2</text>
<text x="244.7" y="19">3</text>
<text x="36.9" y="27.2">1</text>
<text x="36.9" y="30">3</text>
<text x="46" y="27.2">2</text>
<text x="46" y="30">4</text>
<text x="119.4" y="24.5">7</text>
<text x="119.4" y="27.2">8</text>
<text x="125.8" y="25.7">REGIN</text>
<text x="125.8" y="28.4">VBUS</text>
<text x="146.3" y="25.7">RST</text>
<text x="156.1" y="24.5">9</text>
<text x="156.1" y="30">12</text>
<text x="199.2" y="24.5">1</text>
<text x="199.2" y="27.2">2</text>
<text x="199.2" y="30">3</text>
<text x="205.6" y="25.7">ENA</text>
<text x="205.6" y="28.4">INA OUTA</text>
<text x="212.2" y="25.7">ENB</text>
<text x="222.1" y="30">6</text>
<text x="222.1" y="27.2">7</text>
<text x="222.1" y="24.5">8</text>
<text x="36.9" y="32.7">5</text>
<text x="36.9" y="35.5">7</text>
<text x="46" y="32.7">6</text>
<text x="46" y="35.5">8</text>
<text x="119.4" y="32.7">6</text>
<text x="125.8" y="33.9">VDD</text>
<text x="139.7" y="31.2">SUSPEND</text>
<text x="139.7" y="33.9">SUSPEND</text>
<text x="156.1" y="32.7">11</text>
<text x="199.2" y="32.7">4</text>
<text x="205.6" y="31.2">GND VCC</text>
<text x="205.6" y="33.9">INB OUTB</text>
<text x="222.1" y="32.7">5</text>
<text x="35.8" y="41">11</text>
<text x="36.9" y="38.2">9</text>
<text x="46" y="38.2">10</text>
<text x="46" y="41">12</text>
<text x="119.4" y="38.2">4</text>
<text x="125.8" y="39.4">D+</text>
<text x="148.7" y="39.4">RI</text>
<text x="156.1" y="38.2">2</text>
<text x="156.1" y="41">1</text>
<text x="119.4" y="43.7">5</text>
<text x="125.8" y="45">D-</text>
<text x="146" y="42.2">DCD</text>
<text x="146.1" y="47.7">DSR</text>
<text x="146.2" y="45">DTR</text>
<text x="156.1" y="43.7">28</text>
<text x="156.1" y="46.5">27</text>
<text x="199.2" y="43.7">1</text>
<text x="199.2" y="46.5">2</text>
<text x="205.6" y="45">ENA</text>
<text x="205.6" y="47.7">INA OUTA</text>
<text x="212.2" y="45">ENB</text>
<text x="222.1" y="46.5">7</text>
<text x="222.1" y="43.7">8</text>
<text x="75.4" y="52">6</text>
<text x="81.8" y="53.2">D1IN</text>
<text x="90.8" y="53.2">D1OUT</text>
<text x="103.8" y="52">1</text>
<text x="146.1" y="53.2">RXD</text>
<text x="146.3" y="50.5">TXD</text>
<text x="156.1" y="49.2">26</text>
<text x="156.1" y="52">25</text>
<text x="199.2" y="49.2">3</text>
<text x="199.2" y="52">4</text>
<text x="205.6" y="50.5">GND VCC</text>
<text x="205.6" y="53.2">INB OUTB</text>
<text x="222.1" y="52">5</text>
<text x="222.1" y="49.2">6</text>
<text x="261.9" y="52">3</text>
<text x="265.9" y="49.2" transform="rotate(-90 265.9 49.2)">2</text>
<text x="269.5" y="52">1</text>
<text x="36.9" y="57.5">1</text>
<text x="46" y="57.5">2</text>
<text x="75.4" y="57.5">4</text>
<text x="75.4" y="54.7">5</text>
<text x="81.8" y="58.7">D2IN</text>
<text x="81.8" y="56">VBUS</text>
<text x="90.8" y="58.7">D2OUT</text>
<text x="93.6" y="56">GND</text>
<text x="103.8" y="54.7">2</text>
<text x="103.8" y="57.5">3</text>
<text x="116.1" y="54.7">EXP</text>
<text x="119.4" y="57.5">3</text>
<text x="125.8" y="58.7">GND</text>
<text x="125.8" y="56">GND</text>
<text x="146.3" y="58.7">CTS</text>
<text x="146.4" y="56">RTS</text>
<text x="156.1" y="54.7">24</text>
<text x="156.1" y="57.5">23</text>
<text x="36.9" y="60.2">3</text>
<text x="36.9" y="63">5</text>
<text x="46" y="60.2">4</text>
<text x="46" y="63">6</text>
<text x="267.4" y="74">1</text>
<text x="267.4" y="76.7">2</text>
<text x="271.6" y="75.2">1</text>
<text x="271.6" y="78">2</text>
<text x="267.4" y="79.5">3</text>
<text x="267.4" y="82.2">4</text>
<text x="271.6" y="80.7">3</text>
<text x="271.6" y="83.5">4</text>
<text x="46.6" y="87.8">31</text>
<text x="54.3" y="89">UN</text>
<text x="68.1" y="89">RF</text>
<text x="76.3" y="87.8">27</text>
<text x="137.4" y="87.8">29</text>
<text x="145" y="89">PC6(/RESET)</text>
<text x="169" y="89">PC0(ADC0)</text>
<text x="186.3" y="87.8">23</text>
<text x="267.4" y="85">5</text>
<text x="267.4" y="87.8">6</text>
<text x="271.6" y="86.2">5</text>
<text x="271.6" y="89">6</text>
<text x="46.6" y="90.5">32</text>
<text x="47.9" y="93.3">2</text>
<text x="54.3" y="91.7">IP</text>
<text x="54.3" y="94.5">IA</text>
<text x="68" y="94.5">UA</text>
<text x="68.1" y="91.7">CF</text>
<text x="76.3" y="93.3">23</text>
<text x="76.3" y="90.5">26</text>
<text x="137.4" y="93.3">21</text>
<text x="145" y="94.5">GND</text>
<text x="169" y="94.5">PC2(ADC2)</text>
<text x="169" y="91.7">PC1(ADC1)</text>
<text x="186.3" y="93.3">25</text>
<text x="186.3" y="90.5">24</text>
<text x="267.4" y="90.5">7</text>
<text x="267.4" y="93.3">8</text>
<text x="271.6" y="91.7">7</text>
<text x="271.6" y="94.5">8</text>
<text x="47.9" y="96">3</text>
<text x="47.9" y="98.8">4</text>
<text x="47.9" y="101.5">6</text>
<text x="54.3" y="97.2">OSZ</text>
<text x="54.3" y="100">DIAHG</text>
<text x="68" y="100">US</text>
<text x="68" y="97.2">UP</text>
<text x="76.3" y="101.5">20</text>
<text x="76.3" y="98.8">21</text>
<text x="76.3" y="96">22</text>
<text x="137.4" y="96">20</text>
<text x="137.4" y="98.8">18</text>
<text x="145" y="97.2">AREF</text>
<text x="145" y="100">AVCC</text>
<text x="163.5" y="100">PC4(ADC4/SDA)</text>
<text x="169" y="97.2">PC3(ADC3)</text>
<text x="186.3" y="101.5">28</text>
<text x="186.3" y="98.8">27</text>
<text x="186.3" y="96">26</text>
<text x="266.1" y="98.8">10</text>
<text x="266.3" y="101.5">11</text>
<text x="267.4" y="96">9</text>
<text x="271.6" y="97.2">9</text>
<text x="271.6" y="100">10</text>
<text x="47.9" y="104.3">7</text>
<text x="47.9" y="107">8</text>
<text x="54.3" y="102.7">DIAHD</text>
<text x="54.3" y="105.5">RST</text>
<text x="66.3" y="105.5">VCC</text>
<text x="67.7" y="102.7">VM</text>
<text x="76.3" y="107">17</text>
<text x="76.3" y="104.3">19</text>
<text x="138.7" y="107">7</text>
<text x="163.8" y="102.7">PC5(ADC5/SCL)</text>
<text x="175.1" y="105.5">ADC6</text>
<text x="186.3" y="107">22</text>
<text x="186.3" y="104.3">19</text>
<text x="266.1" y="104.3">12</text>
<text x="266.1" y="107">13</text>
<text x="271.6" y="102.7">11</text>
<text x="271.6" y="105.5">12</text>
<text x="46.6" y="109.8">10</text>
<text x="46.8" y="112.5">11</text>
<text x="54.3" y="108.2">RS</text>
<text x="54.3" y="111">RM</text>
<text x="54.3" y="113.7">CM</text>
<text x="65.3" y="113.7">MISO</text>
<text x="65.3" y="111">MOSI</text>
<text x="68.1" y="108.2">SS</text>
<text x="76.3" y="112.5">14</text>
<text x="76.3" y="109.8">15</text>
<text x="138.7" y="112.5">8</text>
<text x="145" y="113.7">PB7(XTAL2/TOSC2)</text>
<text x="145" y="108.2">PB6(XTAL1/TOSC1)</text>
<text x="170.3" y="113.7">PD0(RXD)</text>
<text x="175.1" y="108.2">ADC7</text>
<text x="186.3" y="112.5">30</text>
<text x="266.1" y="109.8">14</text>
<text x="266.1" y="112.5">15</text>
<text x="271.6" y="108.2">13</text>
<text x="271.6" y="111">14</text>
<text x="271.6" y="113.7">15</text>
<text x="46.6" y="115.3">12</text>
<text x="54.3" y="116.5">UR</text>
<text x="66.4" y="116.5">SCK</text>
<text x="76.3" y="115.3">13</text>
<text x="170.1" y="119.2">PD2(INT0)</text>
<text x="170.5" y="116.5">PD1(TXD)</text>
<text x="186.3" y="118">32</text>
<text x="186.3" y="115.3">31</text>
<text x="266.1" y="115.3">16</text>
<text x="266.1" y="118">17</text>
<text x="271.6" y="116.5">16</text>
<text x="271.6" y="119.2">17</text>
<text x="46.6" y="123.5">18</text>
<text x="47.9" y="120.8">5</text>
<text x="54.3" y="122">VCCS</text>
<text x="54.3" y="124.7">VCCSS</text>
<text x="68" y="122">UB</text>
<text x="76.3" y="120.8">30</text>
<text x="138.7" y="120.8">3</text>
<text x="138.7" y="123.5">5</text>
<text x="145" y="122">GND</text>
<text x="145" y="124.7">GND</text>
<text x="167" y="124.7">PD4(XCK/T0)</text>
<text x="170.1" y="122">PD3(INT1)</text>
<text x="186.3" y="123.5">2</text>
<text x="186.3" y="120.8">1</text>
<text x="266.1" y="120.8">18</text>
<text x="266.1" y="123.5">19</text>
<text x="271.6" y="122">18</text>
<text x="271.6" y="124.7">19</text>
<text x="46.6" y="126.3">29</text>
<text x="46.6" y="129">28</text>
<text x="54.3" y="127.5">GND</text>
<text x="54.3" y="130.2">GNDS</text>
<text x="138.7" y="126.3">4</text>
<text x="138.7" y="129">6</text>
<text x="145" y="127.5">VCC</text>
<text x="145" y="130.2">VCC</text>
<text x="170" y="130.2">PD6(AIN0)</text>
<text x="172.4" y="127.5">PD5(T1)</text>
<text x="186.3" y="131.8">11</text>
<text x="186.3" y="129">10</text>
<text x="186.3" y="126.3">9</text>
<text x="266.1" y="126.3">20</text>
<text x="266.1" y="129">21</text>
<text x="266.1" y="131.8">22</text>
<text x="271.6" y="127.5">20</text>
<text x="271.6" y="130.2">21</text>
<text x="170" y="133">PD7(AIN1)</text>
<text x="186.3" y="137.3">12</text>
<text x="266.1" y="134.5">23</text>
<text x="266.1" y="137.3">24</text>
<text x="271.6" y="133">22</text>
<text x="271.6" y="135.7">23</text>
<text x="96.8" y="142.8">4</text>
<text x="101" y="144">SDA</text>
<text x="107.6" y="144">VCC</text>
<text x="115.4" y="142.8">3</text>
<text x="165.2" y="144">PB2(SS/OC1B)</text>
<text x="169" y="141.2">PB1(OC1A)</text>
<text x="171.4" y="138.5">PB0(ICP)</text>
<text x="186.3" y="142.8">14</text>
<text x="186.3" y="140">13</text>
<text x="266.1" y="140">25</text>
<text x="266.1" y="142.8">26</text>
<text x="271.6" y="138.5">24</text>
<text x="271.6" y="141.2">25</text>
<text x="271.6" y="144">26</text>
<text x="96.8" y="145.5">5</text>
<text x="96.8" y="148.3">6</text>
<text x="101" y="146.7">SCL</text>
<text x="101" y="149.5">A0</text>
<text x="106" y="149.5">VOUT</text>
<text x="107.3" y="146.7">GND</text>
<text x="115.4" y="148.3">1</text>
<text x="115.4" y="145.5">2</text>
<text x="163.9" y="146.7">PB3(MOSI/OC2)</text>
<text x="169.4" y="149.5">PB4(MISO)</text>
<text x="186.3" y="148.3">16</text>
<text x="186.3" y="145.5">15</text>
<text x="266.1" y="145.5">27</text>
<text x="266.1" y="148.3">28</text>
<text x="271.6" y="146.7">27</text>
<text x="271.6" y="149.5">28</text>
<text x="170.5" y="152.2">PB5(SCK)</text>
<text x="186.3" y="151">17</text>
<text x="266.1" y="151">29</text>
<text x="266.1" y="153.8">30</text>
<text x="271.6" y="152.2">29</text>
<text x="271.6" y="155">30</text>
<text x="266.1" y="156.5">31</text>
<text x="266.1" y="159.3">32</text>
<text x="271.6" y="157.7">31</text>
<text x="271.6" y="160.5">32</text>
<text x="71.4" y="164.8">4</text>
<text x="266.1" y="162">33</text>
<text x="266.1" y="164.8">34</text>
<text x="271.6" y="163.2">33</text>
<text x="271.6" y="166">34</text>
<text x="71.4" y="170.3">3</text>
<text x="129.6" y="171.5">VCC</text>
<text x="139.5" y="170.3">2</text>
<text x="139.5" y="173">4</text>
<text x="71.4" y="175.8">2</text>
<text x="128" y="174.2">VOUT</text>
<text x="129.3" y="177">GND</text>
<text x="139.5" y="175.8">3</text>
<text x="71.4" y="181.3">1</text>
</g>
</svg>
